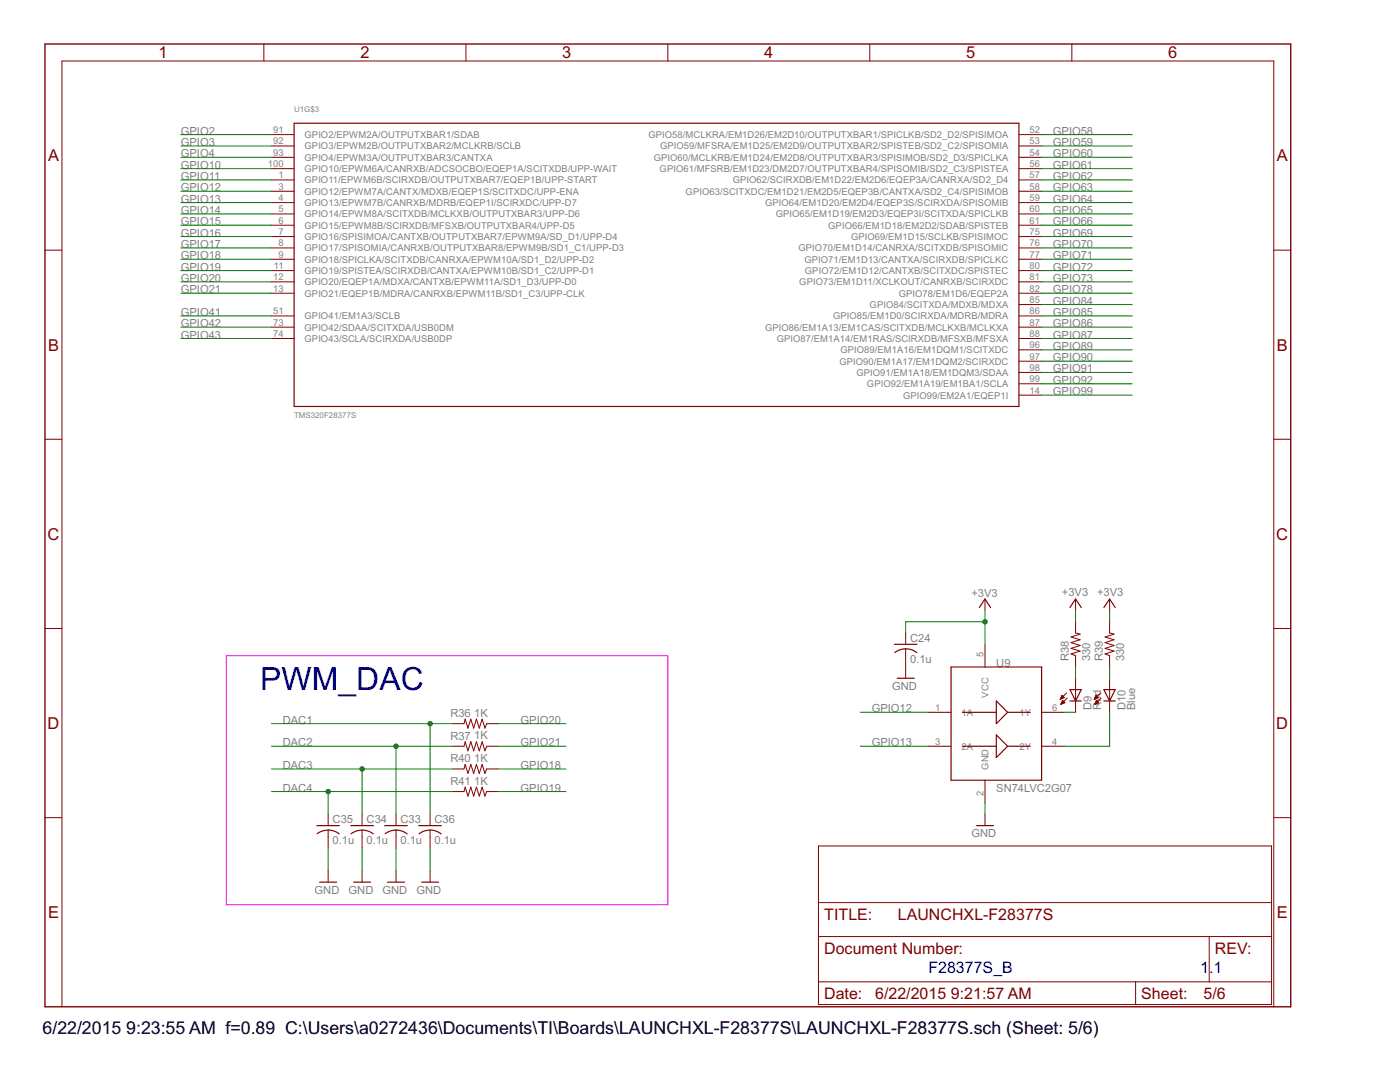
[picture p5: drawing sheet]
<svg xmlns="http://www.w3.org/2000/svg" width="279mm" height="216mm" viewBox="0 0 279 216" stroke-linecap="round" stroke-linejoin="round" font-family="sans-serif">
<path d="M45.1 130.8h88.2v49.8h-88.2z" fill="none" stroke="#f0f" stroke-width=".2"/>
<g fill="none" stroke="#800000" stroke-width=".23">
<path d="M58.7 24.6h144.6v56.5h-144.6zM178.5 128.6h4.5M178.6 130.2a3.6 3.6 0 0 1 4.4 0M179 135.3h3.5M189.8 133.1h18.1v22.6h-18.1zM195.5 121.2l1.1-1.7 1.1 1.7M198.8 139.9l2.3 2.2-2.3 2.3zM213.5 137.6h2.3l-1.1 2.3zM213.5 139.9h2.3M213.5 121.2l1.2-1.7 1.1 1.7M220.3 139.9h2.3M220.3 137.6h2.3l-1.2 2.3z"/>
<path d="M220.3 121.2l1.1-1.7 1.2 1.7M192 142.1h6.8M192 148.9h6.8M198.8 146.6l2.3 2.3-2.3 2.3zM201.1 142.1h4.5M201.1 148.9h4.5M63.2 164.7h4.5M63.3 166.4a3.6 3.6 0 0 1 4.4 0M63.8 176h3.4M70 164.7h4.5M70.1 166.4a3.6 3.6 0 0 1 4.4 0M70.6 176h3.4"/>
<path d="M76.8 164.7h4.5M76.9 166.4a3.6 3.6 0 0 1 4.4 0M77.3 176h3.4M83.6 164.7h4.5M83.6 166.4a3.6 3.6 0 0 1 4.4 0M84.1 176h3.4M194.9 164.7h3.4"/>
</g>
<g fill="none" stroke="#800000" stroke-width=".2">
<path d="M52.7 8.8v3.4M93 8.8v3.4M133.3 8.8v3.4M173.6 8.8v3.4M213.9 8.8v3.4M54.2 26.9h4.5M54.2 29.1h4.5M54.2 31.4h4.5M54.2 33.7h4.5M54.2 35.9h4.5M54.2 38.2h4.5M203.3 26.9h4.6"/>
<path d="M203.3 29.1h4.6M203.3 31.4h4.6M203.3 33.7h4.6M203.3 35.9h4.6M203.3 38.2h4.6M9 49.9h3.4M54.2 40.4h4.5M54.2 42.7h4.5M54.2 44.9h4.5M54.2 47.2h4.5M54.2 49.5h4.5M54.2 51.7h4.5"/>
<path d="M54.2 54h4.5M54.2 56.2h4.5M54.2 58.5h4.5M203.3 40.4h4.6M203.3 42.7h4.6M203.3 44.9h4.6M203.3 47.2h4.6M203.3 49.5h4.6M203.3 51.7h4.6M203.3 54h4.6M203.3 56.2h4.6M203.3 58.5h4.6"/>
<path d="M254.2 49.9h3.4M54.2 63h4.5M54.2 65.3h4.5M54.2 67.5h4.5M203.3 63h4.6M203.3 65.3h4.6M203.3 67.5h4.6M203.3 60.8h4.6M203.3 69.8h4.6M203.3 72.1h4.6M203.3 74.3h4.6M203.3 76.6h4.6"/>
<path d="M203.3 78.8h4.6M9 87.7h3.4M254.2 87.7h3.4M196.6 119.5v2.3M214.7 119.5v2.3M221.4 119.5v2.3M9 125.4h3.4M180.7 126.3v2.3M180.7 129.5v5.8M196.6 128.6v4.5M211.6 139.5h.1M211.6 139.4h.3"/>
<path d="M211.7 139.3h.4M211.8 139.2h.6M211.8 139.1h.5M211.8 139h.4M211.9 138.9h.2M211.9 138.8h.1M211.9 138.7l.5 .5-.8 .3zM212 139.9h.2M212 139.8h.1M212 139.8l.5 .4-.8 .3zM212.9 138.3l-1.3 1.2M213 139.3l-1.3 1.2"/>
<path d="M214.7 124.1v2.2l.9 .2-1.9 .6 1.9 .6-1.9 .5 1.9 .6-1.9 .6 1.9 .5-1.9 .6 1 .3v2.3M214.7 135.3v6.8M218.4 139.5h.1M218.4 139.4h.3M218.5 139.3h.4M218.5 139.2h.7M218.6 139.1h.5M218.6 139h.4M218.7 138.9h.2M218.7 138.8h.1M218.8 139.9h.2M218.8 139.8h.1"/>
<path d="M218.8 139.8l.5 .4-.8 .3zM219.2 139.2l-.5-.5-.3 .8M219.2 139.2l-.8 .3M219.6 138.3l-1.2 1.2M219.7 139.3l-1.2 1.2M221.4 124.1v2.2l.9 .2-1.8 .6 1.8 .6-1.8 .5 1.8 .6-1.8 .6 1.8 .5-1.8 .6 .9 .3v2.3M221.4 135.3v6.8M254.2 125.4h3.4M90.3 148.9h2.3l.2-.9 .6 1.8 .6-1.8 .5 1.8 .6-1.8 .6 1.8 .5-1.8 .6 1.8 .3-.9h2.3M90.3 144.4h2.3l.2-.9 .6 1.8 .6-1.8 .5 1.8 .6-1.8 .6 1.8 .5-1.8 .6 1.8 .3-.9h2.3M90.3 153.4h2.3l.2-.9 .6 1.8 .6-1.8 .5 1.8 .6-1.8 .6 1.8 .5-1.8 .6 1.8 .3-.9h2.3M90.3 157.9h2.3l.2-.8 .6 1.8 .6-1.8 .5 1.8 .6-1.8 .6 1.8 .5-1.8 .6 1.8 .3-1h2.3"/>
<path d="M185.3 142.1h4.5M185.3 148.9h4.5M196.6 155.7v4.5M207.9 142.1h4.5M207.9 148.9h4.5M211.8 140.4h.1M211.8 140.3h.4M211.9 140.3h.5M211.9 140.1h.5M211.9 140h.4M218.5 140.4h.2M218.6 140.3h.4"/>
<path d="M218.6 140.3h.6M218.7 140.1h.5M218.7 140h.4M9 163.2h3.4M65.5 162.5v2.2M65.5 165.6v3.6M65.5 173.8v2.2M72.3 162.5v2.2M72.3 165.6v3.6M72.3 173.8v2.2M79 162.5v2.2M79 165.6v3.6"/>
<path d="M79 173.8v2.2M85.8 162.5v2.2M85.8 165.6v3.6M85.8 173.8v2.2M163.3 168.8h90.5v31.6h-90.5zM196.6 162.5v2.2M254.2 163.2h3.4M163.3 186.9h90.5M163.3 195.9h90.5M163.3 180.1h90.5M226.6 195.9v4.5M241.3 186.9v9"/>
<path d="M12.4 200.9v-188.7h241.8v188.7"/>
</g>
<path d="M9 8.8h248.6v192.1h-248.6z" fill="none" stroke="#800000" stroke-width=".28"/>
<g fill="none" stroke="#008000" stroke-width=".2">
<path d="M36.1 26.9h18.1M36.1 29.1h18.1M36.1 31.4h18.1M36.1 38.2h18.1M36.1 33.7h18.1M36.1 35.9h18.1M207.9 26.9h18.1M207.9 29.1h18.1M207.9 31.4h18.1M207.9 38.2h18.1M207.9 33.7h18.1M207.9 35.9h18.1"/>
<path d="M36.1 49.5h18.1M36.1 47.2h18.1M36.1 40.4h18.1M36.1 42.7h18.1M36.1 56.2h18.1M36.1 58.5h18.1M36.1 44.9h18.1M36.1 51.7h18.1M36.1 54h18.1M207.9 49.5h18.1M207.9 47.2h18.1M207.9 40.4h18.1"/>
<path d="M207.9 42.7h18.1M207.9 56.2h18.1M207.9 58.5h18.1M207.9 44.9h18.1M207.9 51.7h18.1M207.9 54h18.1M36.1 63h18.1M36.1 65.3h18.1M36.1 67.5h18.1M207.9 63h18.1M207.9 65.3h18.1M207.9 67.5h18.1"/>
<path d="M207.9 60.8h18.1M207.9 69.8h18.1M207.9 72.1h18.1M207.9 74.3h18.1M207.9 76.6h18.1M207.9 78.8h18.1M196.6 121.8v6.8M196.6 124.1h-15.9v2.2M214.7 121.8v2.3M214.7 133.1v2.2M221.4 121.8v2.3M221.4 133.1v2.2"/>
<path d="M54.2 148.9h36.1M54.2 144.4h36.1M54.2 153.4h36.1M54.2 157.9h36.1M65.5 157.9v4.6M72.3 153.4v9.1M79 148.9v13.6M85.8 144.4v18.1M99.4 148.9h13.5M99.4 144.4h13.5M99.4 153.4h13.5M99.4 157.9h13.5"/>
<path d="M171.7 142.1h13.6M171.7 148.9h13.6M212.4 142.1h2.3M221.4 142.1v6.8h-9M65.5 169.2v4.6M72.3 169.2v4.6M79 169.2v4.6M85.8 169.2v4.6M196.6 160.2v2.3"/>
</g>
<g fill="#008000" stroke="#008000" stroke-width=".2">
<circle cx="196.6" cy="124.1" r=".44"/>
<circle cx="85.8" cy="144.4" r=".44"/>
<circle cx="79" cy="148.9" r=".44"/>
<circle cx="72.3" cy="153.4" r=".44"/>
<circle cx="65.5" cy="157.9" r=".44"/>
</g>
<text font-size="7.1" fill="#00f" x="51.9" y="137.6">PWM_DAC</text>
<g font-size="4">
<text x="8.5" y="206.4">6/22/2015</text>
<text x="25.2" y="206.4">9:23:55 AM f=0.89 C:\Users\a0272436\Documents\TI\Boards\LAUNCHXL-F28377S\LAUNCHXL-F28377S.sch (Sheet: 5/6)</text>
</g>
<g font-size="3.7" fill="#800000">
<text x="31.6" y="11.6">1</text>
<text x="71.9" y="11.6">2</text>
<text x="112.2" y="11.6">3</text>
<text x="152.5" y="11.6">4</text>
<text x="192.8" y="11.6">5</text>
<text x="233.1" y="11.6">6</text>
<text x="9.6" y="32.2">A</text>
<text x="254.8" y="32.2">A</text>
<text x="9.6" y="70">B</text>
<text x="254.8" y="70">B</text>
<text x="9.5" y="107.7">C</text>
<text x="254.7" y="107.7">C</text>
<text x="9.5" y="145.4">D</text>
<text x="254.7" y="145.4">D</text>
<text x="9.6" y="183.2">E</text>
<text x="254.8" y="183.2">E</text>
</g>
<g font-size="3.6" fill="#800000">
<text x="164.5" y="183.5">TITLE:</text>
<text x="179.2" y="183.5">LAUNCHXL-F28377S</text>
<text x="164.5" y="190.3">Document Number:</text>
<text x="242.5" y="190.3">REV:</text>
<text x="164.5" y="199.3">Date:</text>
<text x="174.6" y="199.3">6/22/2015</text>
<text x="189.8" y="199.3">9:21:57 AM</text>
<text x="227.8" y="199.3">Sheet:</text>
<text x="240.2" y="199.3">5/6</text>
</g>
<g font-size="3.6" fill="#00f">
<text x="185.3" y="194.1">F28377S_B</text>
<text x="239.5" y="194.1">1.</text>
<text x="242.2" y="194.1">1</text>
</g>
<g font-size="2.5" fill="#808080">
<text x="36.1" y="26.9">GPIO2</text>
<text x="36.1" y="29.1">GPIO3</text>
<text x="210.1" y="26.9">GPIO58</text>
<text x="210.1" y="29.1">GPIO59</text>
<text x="36.1" y="31.4">GPIO4</text>
<text x="36.1" y="33.6">GPIO10</text>
<text x="36.1" y="35.9">GPIO11</text>
<text x="210.1" y="31.4">GPIO60</text>
<text x="210.1" y="33.6">GPIO61</text>
<text x="210.1" y="35.9">GPIO62</text>
<text x="36.1" y="38.2">GPIO12</text>
<text x="36.1" y="40.4">GPIO13</text>
<text x="210.1" y="38.2">GPIO63</text>
<text x="210.1" y="40.4">GPIO64</text>
<text x="36.1" y="47.2">GPIO16</text>
<text x="36.1" y="42.7">GPIO14</text>
<text x="36.1" y="44.9">GPIO15</text>
<text x="210.1" y="42.7">GPIO65</text>
<text x="210.1" y="44.9">GPIO66</text>
<text x="210.1" y="47.2">GPIO69</text>
<text x="36.1" y="49.5">GPIO17</text>
<text x="36.1" y="51.7">GPIO18</text>
<text x="36.1" y="54">GPIO19</text>
<text x="210.1" y="49.5">GPIO70</text>
<text x="210.1" y="51.7">GPIO71</text>
<text x="210.1" y="54">GPIO72</text>
<text x="36.1" y="56.2">GPIO20</text>
<text x="36.1" y="58.5">GPIO21</text>
<text x="210.1" y="56.2">GPIO73</text>
<text x="210.1" y="58.5">GPIO78</text>
<text x="36.1" y="63">GPIO41</text>
<text x="36.1" y="65.3">GPIO42</text>
<text x="210.1" y="60.8">GPIO84</text>
<text x="210.1" y="63">GPIO85</text>
<text x="210.1" y="65.3">GPIO86</text>
<text x="36.1" y="67.5">GPIO43</text>
<text x="210.1" y="67.5">GPIO87</text>
<text x="210.1" y="69.8">GPIO89</text>
<text x="210.1" y="72.1">GPIO90</text>
<text x="210.1" y="74.3">GPIO91</text>
<text x="210.1" y="76.6">GPIO92</text>
<text x="210.1" y="78.8">GPIO99</text>
<text x="193.9" y="119.1">+3V3</text>
<text x="211.9" y="118.9">+3V3</text>
<text x="218.9" y="118.9">+3V3</text>
<text x="181.7" y="128">C24</text>
<text x="213.3" y="132" transform="rotate(-90 213.3 132)">R38</text>
<text x="217.6" y="132" transform="rotate(-90 217.6 132)">330</text>
<text x="220.1" y="132" transform="rotate(-90 220.1 132)">R39</text>
<text x="224.4" y="132" transform="rotate(-90 224.4 132)">330</text>
<text x="178.1" y="137.6">GND</text>
<text x="181.7" y="132.3">0.1u</text>
<text x="198.8" y="133.1">U9</text>
<text x="89.9" y="143.1">R36</text>
<text x="94.6" y="143">1K</text>
<text x="174" y="142.1">GPIO12</text>
<text x="217.8" y="141.7" transform="rotate(-90 217.8 141.7)">D9</text>
<text x="219.7" y="141.7" transform="rotate(-90 219.7 141.7)">Red</text>
<text x="224.6" y="141.7" transform="rotate(-90 224.6 141.7)">D10</text>
<text x="226.5" y="141.7" transform="rotate(-90 226.5 141.7)">Blue</text>
<text x="56.4" y="144.4">DAC1</text>
<text x="56.4" y="148.9">DAC2</text>
<text x="89.9" y="147.6">R37</text>
<text x="94.6" y="147.6">1K</text>
<text x="103.9" y="144.4">GPIO20</text>
<text x="103.9" y="148.9">GPIO21</text>
<text x="174" y="148.9">GPIO13</text>
<text x="56.4" y="153.4">DAC3</text>
<text x="89.9" y="152.1">R40</text>
<text x="94.6" y="152.1">1K</text>
<text x="103.9" y="153.4">GPIO18</text>
<text x="56.4" y="158">DAC4</text>
<text x="89.9" y="156.6">R41</text>
<text x="94.6" y="156.6">1K</text>
<text x="103.9" y="158">GPIO19</text>
<text x="198.8" y="158">SN74LVC2G07</text>
<text x="66.4" y="164.2">C35</text>
<text x="73.2" y="164.2">C34</text>
<text x="79.9" y="164.2">C33</text>
<text x="86.7" y="164.2">C36</text>
<text x="193.9" y="167">GND</text>
<text x="66.4" y="168.5">0.1u</text>
<text x="73.2" y="168.5">0.1u</text>
<text x="79.9" y="168.5">0.1u</text>
<text x="86.7" y="168.5">0.1u</text>
<text x="62.8" y="178.3">GND</text>
<text x="69.6" y="178.3">GND</text>
<text x="76.3" y="178.3">GND</text>
<text x="83.1" y="178.3">GND</text>
</g>
<g font-size="2.1" fill="#808080">
<text x="54.5" y="26.5">91</text>
<text x="54.5" y="28.8">92</text>
<text x="60.8" y="27.5">GPIO2/EPWM2A/OUTPUTXBAR1/SDAB</text>
<text x="60.8" y="29.8">GPIO3/EPWM2B/OUTPUTXBAR2/MCLKRB/SCLB</text>
<text x="129.4" y="27.5">GPIO58/MCLKRA/EM1D26/EM2D10/OUTPUTXBAR1/SPICLKB/SD2_D2/SPISIMOA</text>
<text x="131.7" y="29.8">GPIO59/MFSRA/EM1D25/EM2D9/OUTPUTXBAR2/SPISTEB/SD2_C2/SPISOMIA</text>
<text x="205.4" y="26.5">52</text>
<text x="205.4" y="28.8">53</text>
<text x="53.4" y="33.3">100</text>
<text x="54.5" y="31.1">93</text>
<text x="55.6" y="35.6">1</text>
<text x="60.8" y="32.1">GPIO4/EPWM3A/OUTPUTXBAR3/CANTXA</text>
<text x="60.8" y="34.3">GPIO10/EPWM6A/CANRXB/ADCSOCBO/EQEP1A/SCITXDB/UPP-WAIT</text>
<text x="130.5" y="32.1">GPIO60/MCLKRB/EM1D24/EM2D8/OUTPUTXBAR3/SPISIMOB/SD2_D3/SPICLKA</text>
<text x="131.6" y="34.3">GPIO61/MFSRB/EM1D23/DM2D7/OUTPUTXBAR4/SPISOMIB/SD2_C3/SPISTEA</text>
<text x="205.4" y="31.1">54</text>
<text x="205.4" y="33.3">56</text>
<text x="205.4" y="35.6">57</text>
<text x="55.6" y="37.8">3</text>
<text x="55.6" y="40.1">4</text>
<text x="60.8" y="36.6">GPIO11/EPWM6B/SCIRXDB/OUTPUTXBAR7/EQEP1B/UPP-START</text>
<text x="60.8" y="38.8">GPIO12/EPWM7A/CANTX/MDXB/EQEP1S/SCITXDC/UPP-ENA</text>
<text x="60.8" y="41.1">GPIO13/EPWM7B/CANRXB/MDRB/EQEP1I/SCIRXDC/UPP-D7</text>
<text x="136.8" y="38.8">GPIO63/SCITXDC/EM1D21/EM2D5/EQEP3B/CANTXA/SD2_C4/SPISIMOB</text>
<text x="146.2" y="36.6">GPIO62/SCIRXDB/EM1D22/EM2D6/EQEP3A/CANRXA/SD2_D4</text>
<text x="152.7" y="41.1">GPIO64/EM1D20/EM2D4/EQEP3S/SCIRXDA/SPISOMIB</text>
<text x="205.4" y="37.8">58</text>
<text x="205.4" y="40.1">59</text>
<text x="55.6" y="42.4">5</text>
<text x="55.6" y="44.6">6</text>
<text x="55.6" y="46.9">7</text>
<text x="60.8" y="43.4">GPIO14/EPWM8A/SCITXDB/MCLKXB/OUTPUTXBAR3/UPP-D6</text>
<text x="60.8" y="45.6">GPIO15/EPWM8B/SCIRXDB/MFSXB/OUTPUTXBAR4/UPP-D5</text>
<text x="60.8" y="47.9">GPIO16/SPISIMOA/CANTXB/OUTPUTXBAR7/EPWM9A/SD_D1/UPP-D4</text>
<text x="154.8" y="43.4">GPIO65/EM1D19/EM2D3/EQEP3I/SCITXDA/SPICLKB</text>
<text x="165.3" y="45.6">GPIO66/EM1D18/EM2D2/SDAB/SPISTEB</text>
<text x="169.8" y="47.9">GPIO69/EM1D15/SCLKB/SPISIMOC</text>
<text x="205.4" y="42.4">60</text>
<text x="205.4" y="44.6">61</text>
<text x="205.4" y="46.9">75</text>
<text x="54.7" y="53.7">11</text>
<text x="55.6" y="49.1">8</text>
<text x="55.6" y="51.4">9</text>
<text x="60.8" y="50.1">GPIO17/SPISOMIA/CANRXB/OUTPUTXBAR8/EPWM9B/SD1_C1/UPP-D3</text>
<text x="60.8" y="52.4">GPIO18/SPICLKA/SCITXDB/CANRXA/EPWM10A/SD1_D2/UPP-D2</text>
<text x="159.4" y="50.1">GPIO70/EM1D14/CANRXA/SCITXDB/SPISOMIC</text>
<text x="160.5" y="52.4">GPIO71/EM1D13/CANTXA/SCIRXDB/SPICLKC</text>
<text x="205.4" y="49.1">76</text>
<text x="205.4" y="51.4">77</text>
<text x="205.4" y="53.7">80</text>
<text x="54.5" y="55.9">12</text>
<text x="54.5" y="58.2">13</text>
<text x="60.8" y="54.7">GPIO19/SPISTEA/SCIRXDB/CANTXA/EPWM10B/SD1_C2/UPP-D1</text>
<text x="60.8" y="56.9">GPIO20/EQEP1A/MDXA/CANTXB/EPWM11A/SD1_D3/UPP-D0</text>
<text x="60.8" y="59.2">GPIO21/EQEP1B/MDRA/CANRXB/EPWM11B/SD1_C3/UPP-CLK</text>
<text x="159.5" y="56.9">GPIO73/EM1D11/XCLKOUT/CANRXB/SCIRXDC</text>
<text x="160.6" y="54.7">GPIO72/EM1D12/CANTXB/SCITXDC/SPISTEC</text>
<text x="179.4" y="59.2">GPIO78/EM1D6/EQEP2A</text>
<text x="205.4" y="55.9">81</text>
<text x="205.4" y="58.2">82</text>
<text x="54.5" y="62.7">51</text>
<text x="54.5" y="65">73</text>
<text x="60.8" y="63.7">GPIO41/EM1A3/SCLB</text>
<text x="60.8" y="66">GPIO42/SDAA/SCITXDA/USB0DM</text>
<text x="152.7" y="66">GPIO86/EM1A13/EM1CAS/SCITXDB/MCLKXB/MCLKXA</text>
<text x="166.2" y="63.7">GPIO85/EM1D0/SCIRXDA/MDRB/MDRA</text>
<text x="173.5" y="61.4">GPIO84/SCITXDA/MDXB/MDXA</text>
<text x="205.4" y="60.4">85</text>
<text x="205.4" y="62.7">86</text>
<text x="205.4" y="65">87</text>
<text x="54.5" y="67.2">74</text>
<text x="60.8" y="68.2">GPIO43/SCLA/SCIRXDA/USB0DP</text>
<text x="155" y="68.2">GPIO87/EM1A14/EM1RAS/SCIRXDB/MFSXB/MFSXA</text>
<text x="167.7" y="70.5">GPIO89/EM1A16/EM1DQM1/SCITXDC</text>
<text x="205.4" y="67.2">88</text>
<text x="205.4" y="69.5">96</text>
<text x="205.4" y="71.8">97</text>
<text x="167.5" y="72.7">GPIO90/EM1A17/EM1DQM2/SCIRXDC</text>
<text x="170.9" y="75">GPIO91/EM1A18/EM1DQM3/SDAA</text>
<text x="173" y="77.3">GPIO92/EM1A19/EM1BA1/SCLA</text>
<text x="205.4" y="74">98</text>
<text x="205.4" y="76.3">99</text>
<text x="180.2" y="79.5">GPIO99/EM2A1/EQEP1I</text>
<text x="205.4" y="78.5">14</text>
<text x="196.3" y="131" transform="rotate(-90 196.3 131)">5</text>
<text x="186.7" y="141.8">1</text>
<text x="191.9" y="142.8">1A</text>
<text x="197.2" y="139.2" transform="rotate(-90 197.2 139.2)">VCC</text>
<text x="203.5" y="142.8">1Y</text>
<text x="210" y="141.8">6</text>
<text x="186.7" y="148.6">3</text>
<text x="191.9" y="149.6">2A</text>
<text x="203.5" y="149.6">2Y</text>
<text x="210" y="148.6">4</text>
<text x="197.3" y="153.6" transform="rotate(-90 197.3 153.6)">GND</text>
<text x="196.3" y="158.8" transform="rotate(-90 196.3 158.8)">2</text>
</g>
<g font-size="1.8" fill="#808080">
<text x="58.7" y="22.3">U1G$3</text>
<text x="58.7" y="83.4">TMS320F28377S</text>
</g>
</svg>
